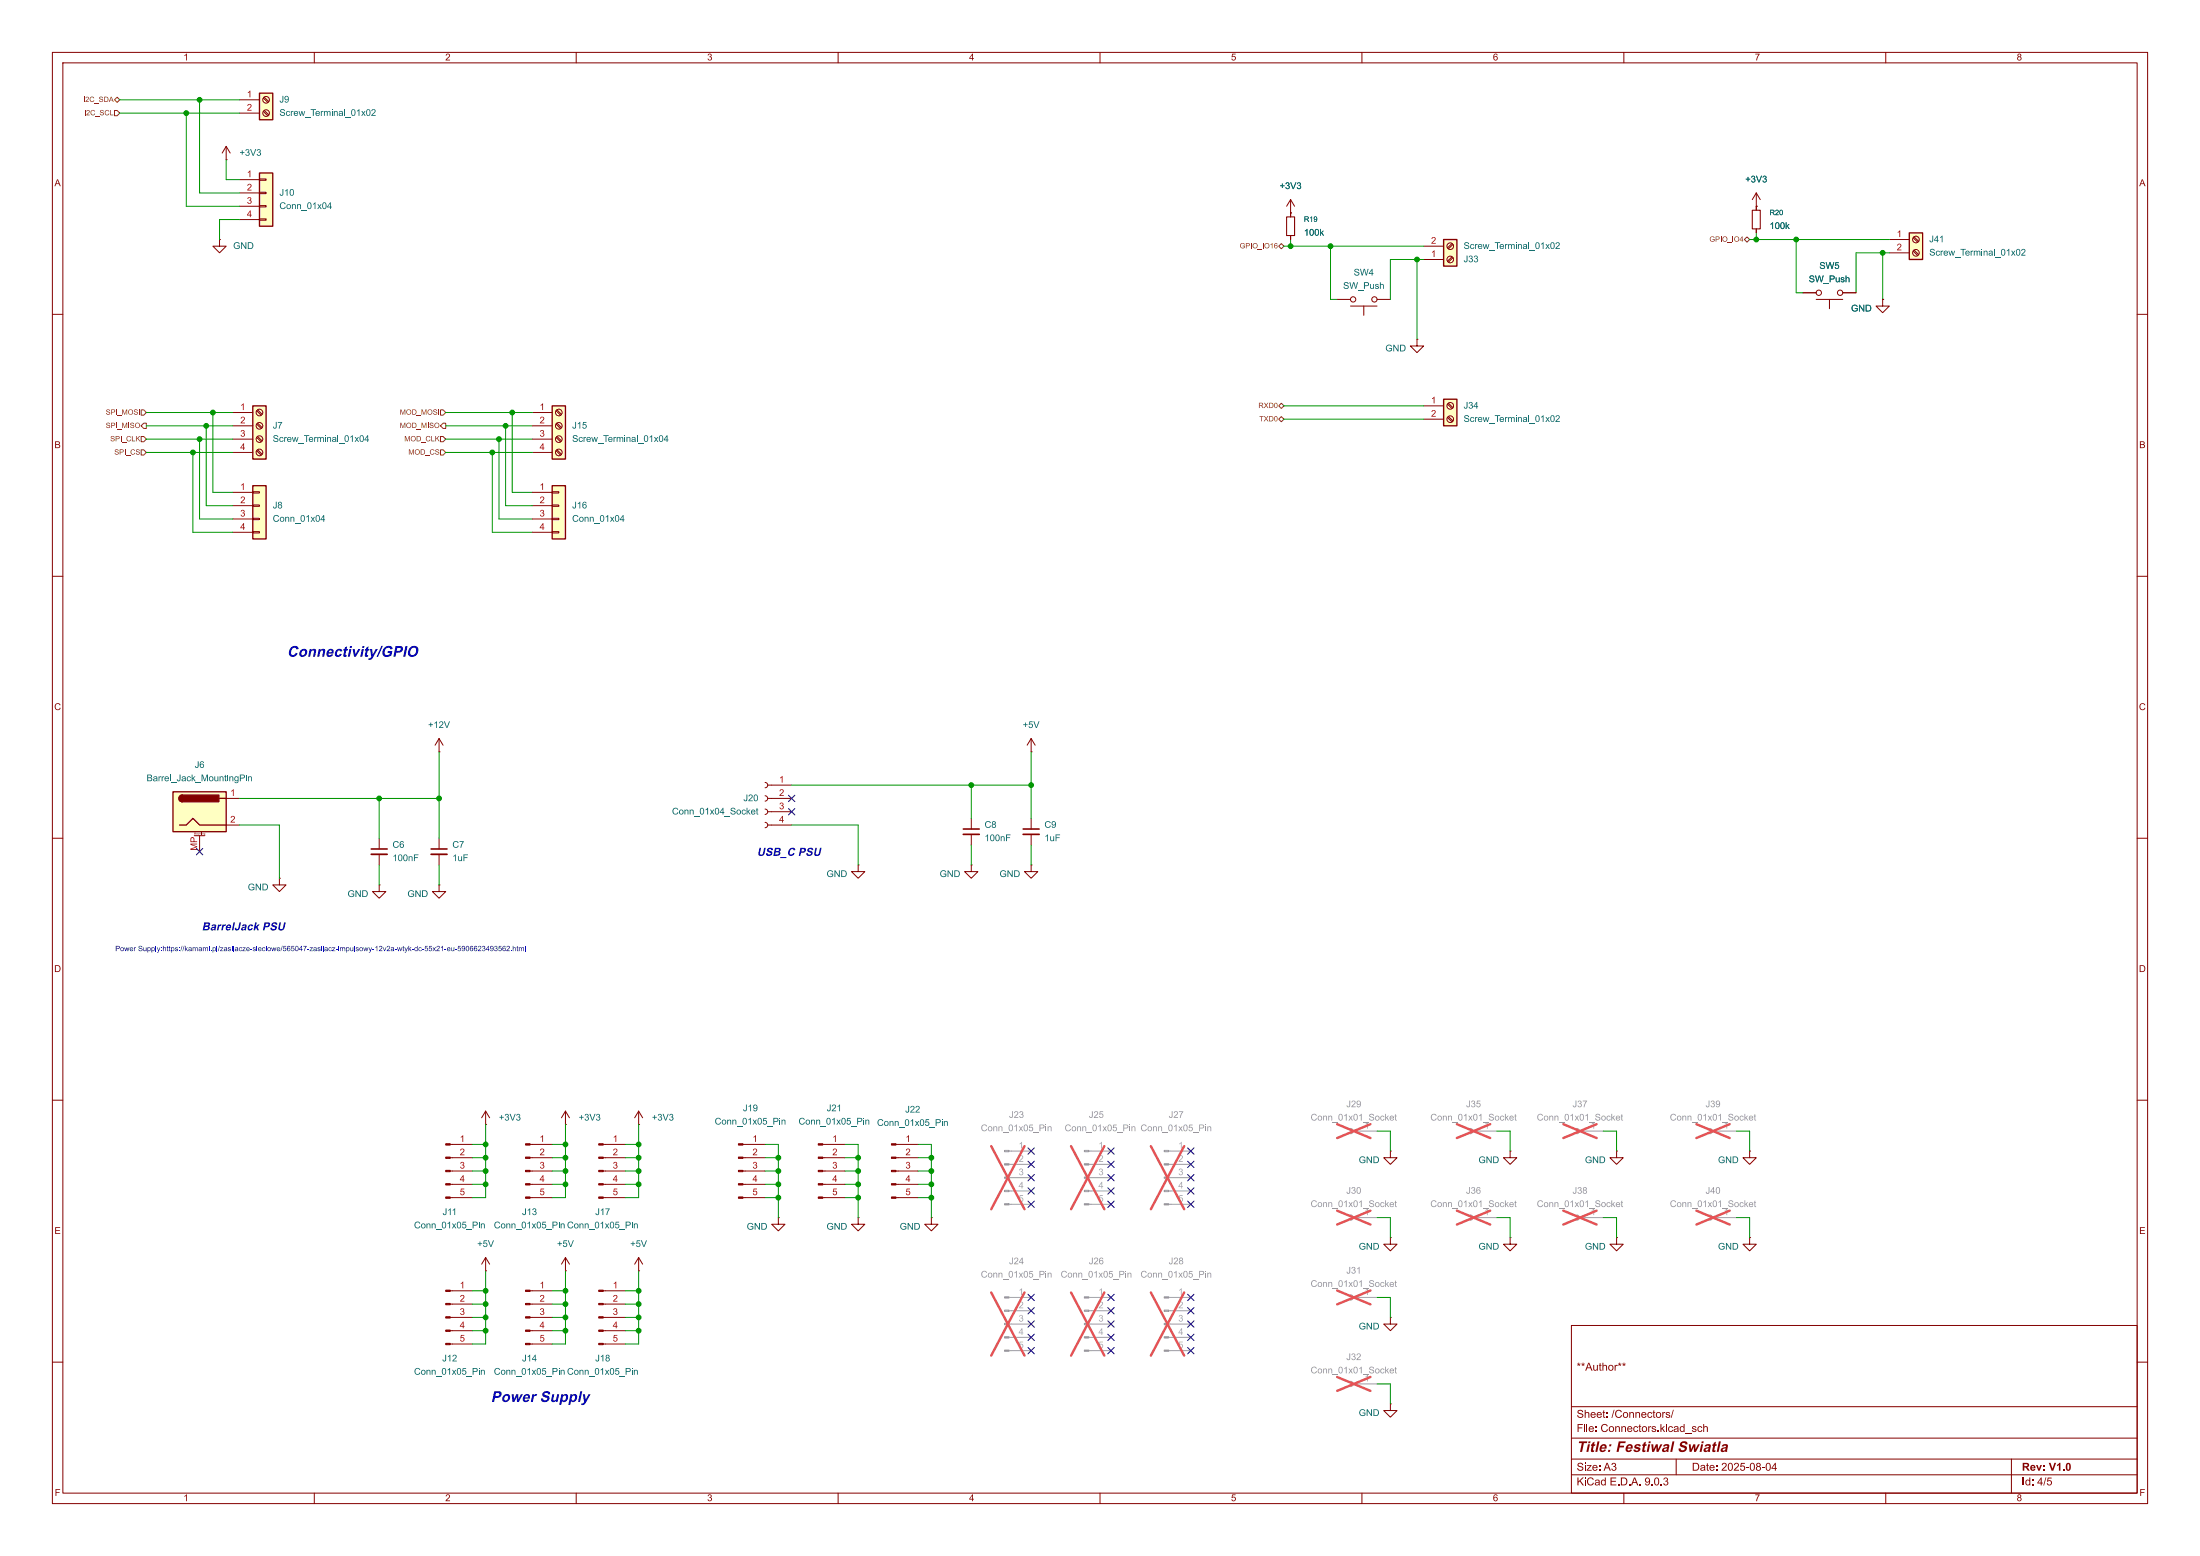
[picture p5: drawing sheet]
<svg xmlns="http://www.w3.org/2000/svg" width="420mm" height="297mm" viewBox="0 0 420 297" stroke-linecap="round" stroke-linejoin="round" font-family="sans-serif">
<g fill="none" stroke="#840000" stroke-width=".19">
<path d="M10 10h400v277h-400zM12 12h396v273h-396zM60 10v2M110 10v2M160 10v2M210 10v2M260 10v2M310 10v2M360 10v2M335.3 39.4v.7M335.3 43.7v.8M10 60h2"/>
<path d="M408 60h2M10 110h2M408 110h2M10 160h2M146 149.4l.4 .1 .2 .4-.2 .3-.4 .2M146 151.9l.4 .1 .2 .4-.2 .4-.4 .1M146 154.4l.4 .2 .2 .3-.2 .4-.4 .1M146 157l.4 .1 .2 .4-.2 .3-.4 .2M146.6 149.9h4.5M146.6 152.4h4.5M146.6 154.9h4.5M146.6 157.5h4.5"/>
<path d="M408 160h2M10 210h2M171 218.4h4.3M408 210h2M171 221h4.3M171 223.5h4.3M171 226.1h4.3M171 228.6h4.3M300 253h108v32h-108zM10 260h2M300 278.5h108M300 274.5h108"/>
<path d="M300 268.5h108M320 278.5v3M384 278.5v6.5M408 260h2M60 285v2M110 285v2M160 285v2M210 285v2M260 285v2M300 281.5h108M310 285v2M360 285v2"/>
</g>
<path d="M334.5 40.1h1.5v3.6h-1.5z" fill="none" stroke="#840000" stroke-width=".2"/>
<g fill="#840000" stroke="#840000" stroke-width=".19">
<path d="M170.2 218.3h.8v.3h-.8z"/>
<path d="M170.2 220.9h.8v.2h-.8z"/>
<path d="M170.2 223.4h.8v.2h-.8z"/>
<path d="M170.2 225.9h.8v.3h-.8z"/>
<path d="M170.2 228.5h.8v.2h-.8z"/>
</g>
<path d="M364.5 44.5h2.5v5h-2.5z" fill="#ffffc2"/>
<path d="M364.5 44.5h2.5v5h-2.5z" fill="none" stroke="#840000" stroke-width=".25"/>
<g fill="none" stroke="#840000" stroke-width=".19">
<path d="M344.2 55.9h2.5M346.7 57.2h5.1M349.2 57.2v1.7M351.8 55.9h2.5M359.4 57.2v1.2h1.3l-1.3 1.3-1.3-1.3h1.3M359.4 57.2h.1M360.7 45.7h3.8M360.7 48.3h3.8M365.2 45.4l.9 .8M365.2 47.9l.9 .9M365.4 45.2l.9 .9M365.4 47.8l.9 .8"/>
<path d="M185.4 156.2v2M185.4 159.3v2M163.8 165.1v1.3h1.3l-1.3 1.2-1.2-1.2h1.2M163.8 165.1h.1M185.4 165.1v1.3h1.3l-1.3 1.2-1.3-1.2h1.3M185.4 165.1h.1M86 218.4h4.2M101.2 218.4h4.2M115.2 218.4h4.2M265.4 219.7v1.3h1.3l-1.3 1.2-1.2-1.2h1.2M265.4 219.7h.1M308.6 219.7v1.3h1.3l-1.3 1.2-1.3-1.2h1.3"/>
<path d="M308.6 219.7h.1M86 221h4.2M86 223.5h4.2M86 226.1h4.2M86 228.6h4.2M101.2 221h4.2M101.2 223.5h4.2M101.2 226.1h4.2M101.2 228.6h4.2M115.2 221h4.2M115.2 223.5h4.2M115.2 226.1h4.2"/>
<path d="M115.2 228.6h4.2M265.4 236.2v1.3h1.3l-1.3 1.3-1.2-1.3h1.2M265.4 236.2h.1M86 246.4h4.2M86 248.9h4.2M86 251.5h4.2M86 254h4.2M86 256.5h4.2M92.7 242.6h.1M92.7 240l-.8 1.3M92.7 240l.8 1.3M92.7 240v2.6"/>
<path d="M101.2 246.4h4.2M101.2 248.9h4.2M101.2 251.5h4.2M101.2 254h4.2M101.2 256.5h4.2M107.9 242.6h.1M107.9 240l-.7 1.3M107.9 240l.8 1.3M107.9 240v2.6M115.2 246.4h4.2M115.2 248.9h4.2M115.2 251.5h4.2"/>
<path d="M115.2 254h4.2M115.2 256.5h4.2"/>
<circle cx="347.2" cy="55.9" r=".51"/>
<circle cx="351.3" cy="55.9" r=".51"/>
<circle cx="365.8" cy="48.3" r=".63"/>
<circle cx="365.8" cy="45.7" r=".63"/>
</g>
<path d="M183.9 158.2h3" fill="none" stroke="#840000" stroke-width=".3"/>
<path d="M183.9 159.3h3" fill="none" stroke="#840000" stroke-width=".33"/>
<path d="M257.8 215.4l.4 .1 .1 .4-.1 .4-.4 .1M258.3 215.9h4.6M301 215.4l.3 .1 .2 .4-.2 .4-.3 .1M301.5 215.9h4.6M257.8 231.9l.4 .2 .1 .3-.1 .4-.4 .1M258.3 232.4h4.6" fill="none" stroke="#a1a1a1" stroke-width=".19"/>
<path d="M255.3 214.6l6.3 2.6M261.6 214.6l-6.3 2.6M298.4 214.6l6.4 2.6M304.8 214.6l-6.4 2.6M255.3 231.1l6.3 2.6M261.6 231.1l-6.3 2.6" fill="none" stroke="#e65255" stroke-width=".46"/>
<g fill="#840000" stroke="#840000" stroke-width=".19">
<path d="M85.1 218.3h.9v.3h-.9z"/>
<path d="M85.1 220.9h.9v.2h-.9z"/>
<path d="M85.1 223.4h.9v.2h-.9z"/>
<path d="M85.1 225.9h.9v.3h-.9z"/>
<path d="M85.1 228.5h.9v.2h-.9z"/>
<path d="M85.1 246.3h.9v.2h-.9z"/>
<path d="M85.1 248.8h.9v.2h-.9z"/>
<path d="M85.1 251.3h.9v.3h-.9z"/>
<path d="M85.1 253.9h.9v.2h-.9z"/>
<path d="M85.1 256.4h.9v.3h-.9z"/>
<path d="M114.3 246.3h.9v.2h-.9z"/>
<path d="M114.3 248.8h.9v.2h-.9z"/>
<path d="M114.3 251.3h.9v.3h-.9z"/>
<path d="M114.3 253.9h.9v.2h-.9z"/>
<path d="M114.3 256.4h.9v.3h-.9z"/>
<path d="M100.3 218.3h.9v.3h-.9z"/>
<path d="M100.3 220.9h.9v.2h-.9z"/>
<path d="M100.3 223.4h.9v.2h-.9z"/>
<path d="M100.3 225.9h.9v.3h-.9z"/>
<path d="M100.3 228.5h.9v.2h-.9z"/>
<path d="M100.3 246.3h.9v.2h-.9z"/>
<path d="M100.3 248.8h.9v.2h-.9z"/>
<path d="M100.3 251.3h.9v.3h-.9z"/>
<path d="M100.3 253.9h.9v.2h-.9z"/>
<path d="M100.3 256.4h.9v.3h-.9z"/>
<path d="M114.3 218.3h.9v.3h-.9z"/>
<path d="M114.3 220.9h.9v.2h-.9z"/>
<path d="M114.3 223.4h.9v.2h-.9z"/>
<path d="M114.3 225.9h.9v.3h-.9z"/>
<path d="M114.3 228.5h.9v.2h-.9z"/>
</g>
<path d="M49.5 33h2.6v10.2h-2.6z" fill="#ffffc2"/>
<path d="M49.5 33h2.6v10.2h-2.6z" fill="none" stroke="#840000" stroke-width=".25"/>
<path d="M45.7 34.3h3.8M45.7 36.8h3.8M45.7 39.4h3.8M49.5 34.2h1.3v.2h-1.3zM49.5 36.7h1.3v.3h-1.3zM49.5 39.2h1.3v.3h-1.3zM45.7 41.9h3.8M49.5 41.8h1.3v.2h-1.3z" fill="none" stroke="#840000" stroke-width=".19"/>
<path d="M49.5 17.8h2.6v5.1h-2.6z" fill="#ffffc2"/>
<path d="M49.5 17.8h2.6v5.1h-2.6z" fill="none" stroke="#840000" stroke-width=".25"/>
<g fill="none" stroke="#840000" stroke-width=".19">
<path d="M45.7 19.1h3.8M50.3 18.7l.8 .9M50.4 18.5l.9 .9M43.2 30.5h.1M43.2 27.9l-.8 1.3M43.2 27.9l.7 1.3M43.2 27.9v2.6M45.7 21.6h3.8M50.3 21.3l.8 .8M50.4 21.1l.9 .8"/>
<circle cx="50.8" cy="19" r=".63"/>
<circle cx="50.8" cy="21.6" r=".63"/>
</g>
<g fill="#a1a1a1" stroke="#a1a1a1" stroke-width=".19">
<path d="M207 219.6h.9v.2h-.9z"/>
<path d="M207 222.1h.9v.3h-.9z"/>
<path d="M207 224.7h.9v.2h-.9z"/>
<path d="M207 227.2h.9v.3h-.9z"/>
<path d="M207 229.7h.9v.3h-.9z"/>
<path d="M222.2 219.6h.9v.2h-.9z"/>
<path d="M222.2 222.1h.9v.3h-.9z"/>
<path d="M222.2 224.7h.9v.2h-.9z"/>
<path d="M222.2 227.2h.9v.3h-.9z"/>
<path d="M222.2 229.7h.9v.3h-.9z"/>
</g>
<path d="M207.9 219.7h4.2M223.1 219.7h4.2M207.9 222.2h4.2M207.9 224.8h4.2M207.9 227.3h4.2M207.9 229.9h4.2M223.1 222.2h4.2M223.1 224.8h4.2M223.1 227.3h4.2M223.1 229.9h4.2" fill="none" stroke="#a1a1a1" stroke-width=".19"/>
<path d="M204.5 218.8l6.3 12M210.8 218.8l-6.3 12M219.7 218.8l6.4 12M226.1 218.8l-6.4 12" fill="none" stroke="#e65255" stroke-width=".46"/>
<path d="M48.3 92.7h2.5v10.2h-2.5z" fill="#ffffc2"/>
<path d="M48.3 92.7h2.5v10.2h-2.5z" fill="none" stroke="#840000" stroke-width=".25"/>
<g fill="none" stroke="#840000" stroke-width=".19">
<path d="M41.9 45.7v1.3h1.3l-1.3 1.3-1.3-1.3h1.3M41.9 45.7h.1M44.4 94h3.9M44.4 96.5h3.9M44.4 99.1h3.9M48.3 93.9h1.2v.2h-1.2zM48.3 96.4h1.2v.2h-1.2zM48.3 98.9h1.2v.3h-1.2zM44.4 101.6h3.9M48.3 101.5h1.2v.2h-1.2zM83.8 143.5h.1M83.8 141l-.7 1.2"/>
<path d="M83.8 141l.8 1.2M83.8 141v2.5M72.4 168.9v1.3h1.3l-1.3 1.3-1.3-1.3h1.3M72.4 168.9h.1M72.4 160v2.1M72.4 163.1v2M83.8 168.9v1.3h1.3l-1.3 1.3-1.3-1.3h1.3M83.8 168.9h.1M83.8 160v2.1M83.8 163.1v2"/>
</g>
<path d="M70.9 162.1h3M82.3 162.1h3" fill="none" stroke="#840000" stroke-width=".3"/>
<path d="M70.9 163.1h3M82.3 163.1h3" fill="none" stroke="#840000" stroke-width=".33"/>
<g fill="#a1a1a1" stroke="#a1a1a1" stroke-width=".19">
<path d="M191.8 247.5h.8v.3h-.8z"/>
<path d="M191.8 250.1h.8v.2h-.8z"/>
<path d="M191.8 252.6h.8v.3h-.8z"/>
<path d="M191.8 255.1h.8v.3h-.8z"/>
<path d="M191.8 257.7h.8v.2h-.8z"/>
<path d="M207 247.5h.9v.3h-.9z"/>
<path d="M207 250.1h.9v.2h-.9z"/>
<path d="M207 252.6h.9v.3h-.9z"/>
<path d="M207 255.1h.9v.3h-.9z"/>
<path d="M207 257.7h.9v.2h-.9z"/>
</g>
<path d="M192.6 247.6h4.2M192.6 250.2h4.2M192.6 252.7h4.2M192.6 255.3h4.2M192.6 257.8h4.2M207.9 247.6h4.2M207.9 250.2h4.2M207.9 252.7h4.2M207.9 255.3h4.2M207.9 257.8h4.2" fill="none" stroke="#a1a1a1" stroke-width=".19"/>
<path d="M189.2 246.7l6.4 12.1M195.6 246.7l-6.4 12.1M204.5 246.7l6.3 12.1M210.8 246.7l-6.3 12.1" fill="none" stroke="#e65255" stroke-width=".46"/>
<path d="M48.3 77.5h2.5v10.1h-2.5z" fill="#ffffc2"/>
<path d="M48.3 77.5h2.5v10.1h-2.5z" fill="none" stroke="#840000" stroke-width=".25"/>
<g fill="none" stroke="#840000" stroke-width=".19">
<path d="M44.4 78.7h3.9M49 78.4l.9 .8M49.2 78.2l.8 .9M44.4 81.3h3.9M44.4 83.8h3.9M44.4 86.4h3.9M49 80.9l.9 .9M49 83.5l.9 .8M49 86l.9 .9M49.2 80.8l.8 .8M49.2 83.3l.8 .9M49.2 85.9l.8 .8"/>
<path d="M196.8 143.5h.1M196.8 141v2.5M196.8 156.2v2M196.8 159.3v2M196.8 141l-.7 1.2M196.8 141l.8 1.2M196.8 165.1v1.3h1.3l-1.3 1.2-1.2-1.2h1.2M196.8 165.1h.1M121.9 214.6h.1M121.9 212.1v2.5M121.9 212.1l-.7 1.3M121.9 212.1l.8 1.3"/>
<path d="M334 219.7v1.3h1.3l-1.3 1.2-1.3-1.2h1.3M334 219.7h.1M148.6 232.4v1.3h1.3l-1.3 1.2-1.3-1.2h1.3M148.6 232.4h.1M163.8 232.4v1.3h1.3l-1.3 1.2-1.2-1.2h1.2M163.8 232.4h.1M177.8 232.4v1.3h1.3l-1.3 1.2-1.3-1.2h1.3M177.8 232.4h.1M308.6 236.2v1.3h1.3l-1.3 1.3-1.3-1.3h1.3M308.6 236.2h.1M334 236.2v1.3h1.3l-1.3 1.3-1.3-1.3h1.3M334 236.2h.1"/>
<path d="M121.9 242.6h.1M121.9 240l-.7 1.3M121.9 240l.8 1.3M121.9 240v2.6M265.4 251.5v1.2h1.3l-1.3 1.3-1.2-1.3h1.2M265.4 251.5h.1M265.4 268v1.2h1.3l-1.3 1.3-1.2-1.3h1.2M265.4 268h.1"/>
<circle cx="49.5" cy="78.7" r=".63"/>
<circle cx="49.5" cy="86.4" r=".63"/>
<circle cx="49.5" cy="81.3" r=".63"/>
<circle cx="49.5" cy="83.8" r=".63"/>
</g>
<g fill="#a1a1a1" stroke="#a1a1a1" stroke-width=".19">
<path d="M222.2 247.5h.9v.3h-.9z"/>
<path d="M222.2 250.1h.9v.2h-.9z"/>
<path d="M222.2 252.6h.9v.3h-.9z"/>
<path d="M222.2 255.1h.9v.3h-.9z"/>
<path d="M222.2 257.7h.9v.2h-.9z"/>
<path d="M191.8 219.6h.8v.2h-.8z"/>
<path d="M191.8 222.1h.8v.3h-.8z"/>
<path d="M191.8 224.7h.8v.2h-.8z"/>
<path d="M191.8 227.2h.8v.3h-.8z"/>
<path d="M191.8 229.7h.8v.3h-.8z"/>
</g>
<g fill="none" stroke="#a1a1a1" stroke-width=".19">
<path d="M192.6 219.7h4.2M192.6 222.2h4.2M192.6 224.8h4.2M192.6 227.3h4.2M192.6 229.9h4.2M301 231.9l.3 .2 .2 .3-.2 .4-.3 .1M301.5 232.4h4.6M326.4 231.9l.3 .2 .2 .3-.2 .4-.3 .1M326.9 232.4h4.6M223.1 247.6h4.2M223.1 250.2h4.2M223.1 252.7h4.2"/>
<path d="M223.1 255.3h4.2M223.1 257.8h4.2M257.8 247.1l.4 .2 .1 .3-.1 .4-.4 .2M258.3 247.6h4.6M257.8 263.7l.4 .1 .1 .4-.1 .3-.4 .2M258.3 264.2h4.6"/>
</g>
<path d="M189.2 218.8l6.4 12M195.6 218.8l-6.4 12M298.4 231.1l6.4 2.6M304.8 231.1l-6.4 2.6M323.8 231.1l6.4 2.6M330.2 231.1l-6.4 2.6M219.7 246.7l6.4 12.1M226.1 246.7l-6.4 12.1M255.3 246.3l6.3 2.7M261.6 246.3l-6.3 2.7M255.3 262.8l6.3 2.7M261.6 262.8l-6.3 2.7" fill="none" stroke="#e65255" stroke-width=".46"/>
<path d="M195.3 158.2h3.1" fill="none" stroke="#840000" stroke-width=".3"/>
<path d="M195.3 159.3h3.1" fill="none" stroke="#840000" stroke-width=".33"/>
<path d="M105.4 92.7h2.5v10.2h-2.5z" fill="#ffffc2"/>
<path d="M105.4 92.7h2.5v10.2h-2.5z" fill="none" stroke="#840000" stroke-width=".25"/>
<g fill="none" stroke="#840000" stroke-width=".19">
<path d="M246.4 38.1l-.8 1.3M246.4 38.1l.7 1.3M246.4 38.1v3.3M246.4 40.6h.1M246.4 45v.7M255.3 57.2h2.5M257.8 58.4h5.1M260.3 58.4v1.8M262.9 57.2h2.5M270.5 64.8v1.2h1.3l-1.3 1.3-1.3-1.3h1.3M270.5 64.8h.1M101.6 94h3.8"/>
<path d="M101.6 96.5h3.8M101.6 99.1h3.8M105.4 93.9h1.3v.2h-1.3zM105.4 96.4h1.3v.2h-1.3zM105.4 98.9h1.3v.3h-1.3zM101.6 101.6h3.8M105.4 101.5h1.3v.2h-1.3zM92.7 214.6h.1M92.7 212.1l-.8 1.3M92.7 212.1l.8 1.3M92.7 212.1v2.5M107.9 214.6h.1"/>
<path d="M107.9 212.1l-.7 1.3M107.9 212.1l.8 1.3M107.9 212.1v2.5M141.8 218.4h4.2M157.1 218.4h4.2M141.8 221h4.2M141.8 223.5h4.2M141.8 226.1h4.2M141.8 228.6h4.2M157.1 221h4.2M157.1 223.5h4.2M157.1 226.1h4.2"/>
<path d="M157.1 228.6h4.2"/>
<circle cx="258.3" cy="57.2" r=".51"/>
<circle cx="262.4" cy="57.2" r=".51"/>
</g>
<path d="M245.6 41.4h1.5v3.6h-1.5z" fill="none" stroke="#840000" stroke-width=".2"/>
<g fill="#840000" stroke="#840000" stroke-width=".19">
<path d="M141 218.3h.8v.3h-.8z"/>
<path d="M141 220.9h.8v.2h-.8z"/>
<path d="M141 223.4h.8v.2h-.8z"/>
<path d="M141 225.9h.8v.3h-.8z"/>
<path d="M141 228.5h.8v.2h-.8z"/>
<path d="M156.2 218.3h.9v.3h-.9z"/>
<path d="M156.2 220.9h.9v.2h-.9z"/>
<path d="M156.2 223.4h.9v.2h-.9z"/>
<path d="M156.2 225.9h.9v.3h-.9z"/>
<path d="M156.2 228.5h.9v.2h-.9z"/>
</g>
<path d="M326.4 215.4l.3 .1 .2 .4-.2 .4-.3 .1M326.9 215.9h4.6" fill="none" stroke="#a1a1a1" stroke-width=".19"/>
<path d="M323.8 214.6l6.4 2.6M330.2 214.6l-6.4 2.6" fill="none" stroke="#e65255" stroke-width=".46"/>
<path d="M105.4 77.5h2.5v10.1h-2.5z" fill="#ffffc2"/>
<path d="M105.4 77.5h2.5v10.1h-2.5z" fill="none" stroke="#840000" stroke-width=".25"/>
<g fill="none" stroke="#840000" stroke-width=".19">
<path d="M101.6 78.7h3.8M106.1 78.4l.9 .8M106.3 78.2l.9 .9M101.6 81.3h3.8M101.6 83.8h3.8M101.6 86.4h3.8M106.1 80.9l.9 .9M106.1 83.5l.9 .8M106.1 86l.9 .9M106.3 80.8l.9 .8M106.3 83.3l.9 .9M106.3 85.9l.9 .8"/>
<circle cx="106.7" cy="78.7" r=".63"/>
<circle cx="106.7" cy="81.3" r=".63"/>
<circle cx="106.7" cy="86.4" r=".63"/>
<circle cx="106.7" cy="83.8" r=".63"/>
</g>
<path d="M275.6 76.2h2.5v5.1h-2.5z" fill="#ffffc2"/>
<path d="M275.6 76.2h2.5v5.1h-2.5z" fill="none" stroke="#840000" stroke-width=".25"/>
<g fill="none" stroke="#840000" stroke-width=".19">
<path d="M271.8 77.5h3.8M276.3 77.1l.9 .9M276.3 79.7l.9 .8M276.5 77l.9 .8M276.5 79.5l.9 .8M271.8 80h3.8"/>
<circle cx="276.9" cy="77.5" r=".63"/>
<circle cx="276.9" cy="80" r=".63"/>
</g>
<path d="M275.6 45.7h2.5v5.1h-2.5z" fill="#ffffc2"/>
<path d="M275.6 45.7h2.5v5.1h-2.5z" fill="none" stroke="#840000" stroke-width=".25"/>
<g fill="none" stroke="#840000" stroke-width=".19">
<path d="M335.3 39.4h.1M335.3 36.8l-.8 1.3M335.3 36.8l.7 1.3M335.3 36.8v2.6M271.8 49.5h3.8M271.8 47h3.8M277.2 49l-.9 .9M277.2 46.5l-.9 .8M277.4 49.2l-.9 .8M277.4 46.7l-.9 .8M288.3 219.7v1.3h1.3l-1.3 1.2-1.3-1.2h1.3M288.3 219.7h.1"/>
<path d="M288.3 236.2v1.3h1.3l-1.3 1.3-1.3-1.3h1.3M288.3 236.2h.1"/>
<circle cx="276.9" cy="47" r=".63"/>
<circle cx="276.9" cy="49.5" r=".63"/>
</g>
<path d="M280.7 215.4l.3 .1 .2 .4-.2 .4-.3 .1M281.2 215.9h4.5M280.7 231.9l.3 .2 .2 .3-.2 .4-.3 .1M281.2 232.4h4.5" fill="none" stroke="#a1a1a1" stroke-width=".19"/>
<path d="M278.1 214.6l6.4 2.6M284.5 214.6l-6.4 2.6M278.1 231.1l6.4 2.6M284.5 231.1l-6.4 2.6" fill="none" stroke="#e65255" stroke-width=".46"/>
<path d="M33 151.1h10.2v7.7h-10.2z" fill="#ffffc2"/>
<path d="M33 151.1h10.2v7.7h-10.2zM34.3 157.5h1.3l1.2-1.3 1.3 1.3h5.1M34.8 151.8a.64 .64 0 0 0-.6 .6 .64 .64 0 0 0 .6 .6M41.9 152.4h1.3" fill="none" stroke="#840000" stroke-width=".25"/>
<g fill="#840000" stroke="#840000" stroke-width=".25">
<path d="M34.3 152l.5-.2v1.2a.63 .63 0 0 1-.6-.4 .63 .63 0 0 1 .1-.6z"/>
<path d="M34.8 151.8h7v1.2h-7z"/>
</g>
<g fill="none" stroke="#840000" stroke-width=".19">
<path d="M335.3 39.4h.1M335.3 39.4v.7M246.4 40.6h.1M246.4 40.6v.8M246.4 45v.7M335.3 43.7v.8M344.2 55.9h2.5M351.8 55.9h2.5M359.4 57.2h.1M37.1 159.5h2M38.1 159.5v3.1M43.2 152.4h2.5"/>
<path d="M43.2 157.5h2.5M53.3 167.6v1.3h1.3l-1.3 1.3-1.2-1.3h1.2M53.3 167.6h.1"/>
</g>
<g fill="none" stroke="#725600" stroke-width=".19">
<path d="M22.4 18.6l.5 .5-.5 .5-.5-.5zM21.9 21.1h.5l.5 .5-.5 .5h-.5zM244.1 47l.5-.5 .5 .5-.5 .5zM333 45.7l.5-.5 .5 .5-.5 .5zM26.9 78.2h.5l.5 .5-.5 .5h-.5zM84.1 78.2h.5l.5 .5-.5 .5h-.5zM244.1 77.5l.5-.5 .5 .5-.5 .5zM26.9 85.9h.5l.5 .5-.5 .5h-.5zM26.9 83.3h.5l.5 .5-.5 .5h-.5zM27.4 80.8h.5v1h-.5l-.5-.5zM84.1 83.3h.5l.5 .5-.5 .5h-.5zM84.1 85.9h.5l.5 .5-.5 .5h-.5z"/>
<path d="M84.6 80.8h.5v1h-.5l-.5-.5zM244.1 80l.5-.5 .5 .5-.5 .5z"/>
</g>
<g fill="none" stroke="#009600" stroke-width=".19">
<path d="M22.9 19.1h22.8M38.1 19.1v17.7h7.6M22.9 21.6h22.8M35.6 21.6v17.8h10.1M43.2 30.5v3.8h2.5M45.7 41.9h-3.8v3.8M245.1 47h26.7M246.4 45.7v1.3M254 47v10.2h1.3M270.5 49.5v15.3M271.8 49.5h-6.4v7.7M334 45.7h26.7"/>
<path d="M335.3 44.5v1.2M342.9 45.7v10.2h1.3M359.4 48.3v8.9M360.7 48.3h-6.4v7.6M27.9 78.7h16.5M40.6 78.7v15.3h3.8M85.1 78.7h16.5M97.8 78.7v15.3h3.8M245.1 77.5h26.7M27.9 83.8h16.5M27.9 81.3h16.5M27.9 86.4h16.5"/>
<path d="M36.8 86.4v15.2h7.6M38.1 83.8v15.3h6.3M39.4 81.3v15.2h5M85.1 83.8h16.5M85.1 81.3h16.5M85.1 86.4h16.5M94 86.4v15.2h7.6M95.2 83.8v15.3h6.4M96.5 81.3v15.2h5.1M245.1 80h26.7M45.7 157.5h7.6v10.1M45.7 152.4h38.1"/>
<path d="M72.4 152.4v7.6M83.8 143.5v16.5M151.1 157.5h12.7v7.6M151.1 149.9h45.7M185.4 149.9v6.3M196.8 143.5v12.7M72.4 165.1v3.8M83.8 165.1v3.8M185.4 161.3v3.8M196.8 161.3v3.8M90.2 218.4h2.5M92.7 214.6v14h-2.5"/>
<path d="M105.4 218.4h2.5M107.9 214.6v14h-2.5M119.4 218.4h2.5M121.9 214.6v14h-2.5M146 218.4h2.6v14M161.3 218.4h2.5v14M175.3 218.4h2.5v14M262.9 215.9h2.5v3.8M285.7 215.9h2.6v3.8M306.1 215.9h2.5v3.8M331.5 215.9h2.5v3.8M90.2 221h2.5"/>
<path d="M90.2 223.5h2.5M90.2 226.1h2.5M105.4 221h2.5M105.4 223.5h2.5M105.4 226.1h2.5M119.4 221h2.5M119.4 223.5h2.5M119.4 226.1h2.5M146 221h2.6M146 223.5h2.6M146 226.1h2.6M146 228.6h2.6"/>
<path d="M161.3 221h2.5M161.3 223.5h2.5M161.3 226.1h2.5M161.3 228.6h2.5M175.3 221h2.5M175.3 223.5h2.5M175.3 226.1h2.5M175.3 228.6h2.5M262.9 232.4h2.5v3.8M285.7 232.4h2.6v3.8M306.1 232.4h2.5v3.8M331.5 232.4h2.5v3.8"/>
<path d="M90.2 254h2.5M90.2 248.9h2.5M90.2 246.4h2.5M90.2 251.5h2.5M92.7 242.6v13.9h-2.5M105.4 254h2.5M105.4 248.9h2.5M105.4 246.4h2.5M105.4 251.5h2.5M107.9 242.6v13.9h-2.5M119.4 254h2.5M119.4 248.9h2.5"/>
<path d="M119.4 246.4h2.5M119.4 251.5h2.5M121.9 242.6v13.9h-2.5M262.9 247.6h2.5v3.9M262.9 264.2h2.5v3.8"/>
</g>
<g fill="none" stroke="#000084" stroke-width=".19">
<path d="M150.5 154.3l1.2 1.2M150.5 151.8l1.2 1.2M151.7 154.3l-1.2 1.2M151.7 151.8l-1.2 1.2M37.5 162l1.2 1.2M38.7 162l-1.2 1.2M196.2 219.1l1.3 1.2M197.5 219.1l-1.3 1.2M211.5 219.1l1.2 1.2M212.7 219.1l-1.2 1.2M226.7 219.1l1.2 1.2M227.9 219.1l-1.2 1.2"/>
<path d="M196.2 226.7l1.3 1.2M196.2 221.6l1.3 1.3M196.2 224.2l1.3 1.2M196.2 229.3l1.3 1.2M197.5 226.7l-1.3 1.2M197.5 221.6l-1.3 1.3M197.5 224.2l-1.3 1.2M197.5 229.3l-1.3 1.2M211.5 221.6l1.2 1.3M211.5 224.2l1.2 1.2M211.5 229.3l1.2 1.2M211.5 226.7l1.2 1.2"/>
<path d="M212.7 221.6l-1.2 1.3M212.7 224.2l-1.2 1.2M212.7 229.3l-1.2 1.2M212.7 226.7l-1.2 1.2M226.7 229.3l1.2 1.2M226.7 224.2l1.2 1.2M226.7 221.6l1.2 1.3M226.7 226.7l1.2 1.2M227.9 226.7l-1.2 1.2M227.9 229.3l-1.2 1.2M227.9 221.6l-1.2 1.3M227.9 224.2l-1.2 1.2"/>
<path d="M196.2 257.2l1.3 1.2M196.2 249.6l1.3 1.2M196.2 247l1.3 1.3M196.2 252.1l1.3 1.2M196.2 254.7l1.3 1.2M197.5 257.2l-1.3 1.2M197.5 249.6l-1.3 1.2M197.5 247l-1.3 1.3M197.5 252.1l-1.3 1.2M197.5 254.7l-1.3 1.2M211.5 252.1l1.2 1.2M211.5 257.2l1.2 1.2"/>
<path d="M211.5 249.6l1.2 1.2M211.5 247l1.2 1.3M211.5 254.7l1.2 1.2M212.7 252.1l-1.2 1.2M212.7 257.2l-1.2 1.2M212.7 249.6l-1.2 1.2M212.7 247l-1.2 1.3M212.7 254.7l-1.2 1.2M226.7 257.2l1.2 1.2M226.7 254.7l1.2 1.2M226.7 249.6l1.2 1.2M226.7 252.1l1.2 1.2"/>
<path d="M226.7 247l1.2 1.3M227.9 257.2l-1.2 1.2M227.9 254.7l-1.2 1.2M227.9 249.6l-1.2 1.2M227.9 252.1l-1.2 1.2M227.9 247l-1.2 1.3"/>
</g>
<g fill="#009600" stroke="#009600" stroke-width=".19">
<circle cx="163.8" cy="223.5" r=".46"/>
<circle cx="163.8" cy="221" r=".46"/>
<circle cx="148.6" cy="221" r=".46"/>
<circle cx="163.8" cy="228.6" r=".46"/>
<circle cx="163.8" cy="226.1" r=".46"/>
<circle cx="177.8" cy="223.5" r=".46"/>
<circle cx="177.8" cy="221" r=".46"/>
<circle cx="196.8" cy="149.9" r=".46"/>
<circle cx="342.9" cy="45.7" r=".46"/>
<circle cx="335.3" cy="45.7" r=".46"/>
<circle cx="246.4" cy="47" r=".46"/>
<circle cx="254" cy="47" r=".46"/>
<circle cx="270.5" cy="49.5" r=".46"/>
<circle cx="359.4" cy="48.3" r=".46"/>
<circle cx="107.9" cy="226.1" r=".46"/>
<circle cx="107.9" cy="223.5" r=".46"/>
<circle cx="107.9" cy="221" r=".46"/>
<circle cx="185.4" cy="149.9" r=".46"/>
<circle cx="92.7" cy="218.4" r=".46"/>
<circle cx="92.7" cy="221" r=".46"/>
<circle cx="92.7" cy="223.5" r=".46"/>
<circle cx="177.8" cy="228.6" r=".46"/>
<circle cx="148.6" cy="228.6" r=".46"/>
<circle cx="148.6" cy="223.5" r=".46"/>
<circle cx="95.2" cy="83.8" r=".46"/>
<circle cx="96.5" cy="81.3" r=".46"/>
<circle cx="97.8" cy="78.7" r=".46"/>
<circle cx="94" cy="86.4" r=".46"/>
<circle cx="148.6" cy="226.1" r=".46"/>
<circle cx="177.8" cy="226.1" r=".46"/>
<circle cx="39.4" cy="81.3" r=".46"/>
<circle cx="38.1" cy="83.8" r=".46"/>
<circle cx="36.8" cy="86.4" r=".46"/>
<circle cx="40.6" cy="78.7" r=".46"/>
<circle cx="35.6" cy="21.6" r=".46"/>
<circle cx="38.1" cy="19.1" r=".46"/>
<circle cx="107.9" cy="251.5" r=".46"/>
<circle cx="107.9" cy="254" r=".46"/>
<circle cx="107.9" cy="246.4" r=".46"/>
<circle cx="92.7" cy="226.1" r=".46"/>
<circle cx="92.7" cy="248.9" r=".46"/>
<circle cx="121.9" cy="254" r=".46"/>
<circle cx="92.7" cy="251.5" r=".46"/>
<circle cx="92.7" cy="254" r=".46"/>
<circle cx="92.7" cy="246.4" r=".46"/>
<circle cx="83.8" cy="152.4" r=".46"/>
<circle cx="72.4" cy="152.4" r=".46"/>
<circle cx="121.9" cy="221" r=".46"/>
<circle cx="121.9" cy="218.4" r=".46"/>
<circle cx="121.9" cy="223.5" r=".46"/>
<circle cx="121.9" cy="248.9" r=".46"/>
<circle cx="121.9" cy="251.5" r=".46"/>
<circle cx="121.9" cy="246.4" r=".46"/>
<circle cx="107.9" cy="248.9" r=".46"/>
<circle cx="121.9" cy="226.1" r=".46"/>
<circle cx="107.9" cy="218.4" r=".46"/>
</g>
<g font-size="2.8" fill="#0000c2">
<text x="54.8" y="126.1">Connectivity/GPIO</text>
<text x="93.7" y="268.3">Power Supply</text>
</g>
<text font-size="2.8" fill="#840000" x="301" y="277.9">Title: Festiwal Swiatla</text>
<g font-size="2.1" fill="#0000c2">
<text x="144.5" y="163.9">USB_C PSU</text>
<text x="38.5" y="178.1">BarrelJack PSU</text>
</g>
<g font-size="2.1" fill="#840000">
<text x="301" y="262.2">**Author**</text>
<text x="301" y="273.9">File: Connectors.kicad_sch</text>
<text x="301" y="271.2">Sheet: /Connectors/</text>
<text x="301" y="281.3">Size: A3</text>
<text x="323" y="281.3">Date: 2025-08-04</text>
<text x="386" y="281.3">Rev: V1.0</text>
<text x="301" y="284.1">KiCad E.D.A. 9.0.3</text>
<text x="386" y="284.1">Id: 4/5</text>
</g>
<g font-size="1.8" fill="#840000">
<text x="35" y="12">1</text>
<text x="85" y="12">2</text>
<text x="135" y="12">3</text>
<text x="185" y="12">4</text>
<text x="235" y="12">5</text>
<text x="285" y="12">6</text>
<text x="335" y="12">7</text>
<text x="385" y="12">8</text>
<text x="10.4" y="36">A</text>
<text x="408.4" y="36">A</text>
<text x="10.4" y="86">B</text>
<text x="408.4" y="86">B</text>
<text x="10.3" y="136">C</text>
<text x="408.3" y="136">C</text>
<text x="10.3" y="186">D</text>
<text x="408.3" y="186">D</text>
<text x="10.4" y="236">E</text>
<text x="408.4" y="236">E</text>
<text x="10.4" y="286">F</text>
<text x="35" y="287">1</text>
<text x="85" y="287">2</text>
<text x="135" y="287">3</text>
<text x="185" y="287">4</text>
<text x="235" y="287">5</text>
<text x="285" y="287">6</text>
<text x="335" y="287">7</text>
<text x="385" y="287">8</text>
<text x="408.4" y="286">F</text>
</g>
<g font-size="1.8" fill="#a90000">
<text x="47.1" y="18.8">1</text>
<text x="47.1" y="21.3">2</text>
<text x="47.1" y="34">1</text>
<text x="47.1" y="36.6">2</text>
<text x="47.1" y="39.1">3</text>
<text x="47.1" y="41.7">4</text>
<text x="273.2" y="46.7">2</text>
<text x="362.1" y="45.5">1</text>
<text x="273.2" y="49.3">1</text>
<text x="362.1" y="48">2</text>
<text x="273.2" y="77.2">1</text>
<text x="45.9" y="78.5">1</text>
<text x="45.9" y="81">2</text>
<text x="45.9" y="83.6">3</text>
<text x="103" y="78.5">1</text>
<text x="103" y="81">2</text>
<text x="103" y="83.6">3</text>
<text x="273.2" y="79.8">2</text>
<text x="45.9" y="86.1">4</text>
<text x="103" y="86.1">4</text>
<text x="45.9" y="93.7">1</text>
<text x="103" y="93.7">1</text>
<text x="45.9" y="96.3">2</text>
<text x="45.9" y="98.8">3</text>
<text x="45.9" y="101.3">4</text>
<text x="103" y="96.3">2</text>
<text x="103" y="98.8">3</text>
<text x="103" y="101.3">4</text>
<text x="148.7" y="149.6">1</text>
<text x="44" y="152.1">1</text>
<text x="148.7" y="152.1">2</text>
<text x="148.7" y="154.7">3</text>
<text x="44" y="157.2">2</text>
<text x="148.7" y="157.2">4</text>
<text x="37.8" y="162.4" transform="rotate(-90 37.8 162.4)">MP</text>
<text x="87.8" y="218.2">1</text>
<text x="87.8" y="220.7">2</text>
<text x="103" y="218.2">1</text>
<text x="103" y="220.7">2</text>
<text x="117" y="218.2">1</text>
<text x="117" y="220.7">2</text>
<text x="143.7" y="218.2">1</text>
<text x="143.7" y="220.7">2</text>
<text x="158.9" y="218.2">1</text>
<text x="158.9" y="220.7">2</text>
<text x="172.9" y="218.2">1</text>
<text x="172.9" y="220.7">2</text>
<text x="87.8" y="223.3">3</text>
<text x="87.8" y="225.8">4</text>
<text x="103" y="223.3">3</text>
<text x="103" y="225.8">4</text>
<text x="117" y="223.3">3</text>
<text x="117" y="225.8">4</text>
<text x="143.7" y="223.3">3</text>
<text x="143.7" y="225.8">4</text>
<text x="158.9" y="223.3">3</text>
<text x="158.9" y="225.8">4</text>
<text x="172.9" y="223.3">3</text>
<text x="172.9" y="225.8">4</text>
<text x="87.8" y="228.3">5</text>
<text x="103" y="228.3">5</text>
<text x="117" y="228.3">5</text>
<text x="143.7" y="228.3">5</text>
<text x="158.9" y="228.3">5</text>
<text x="172.9" y="228.3">5</text>
<text x="87.8" y="246.1">1</text>
<text x="87.8" y="248.7">2</text>
<text x="87.8" y="251.2">3</text>
<text x="103" y="246.1">1</text>
<text x="103" y="248.7">2</text>
<text x="103" y="251.2">3</text>
<text x="117" y="246.1">1</text>
<text x="117" y="248.7">2</text>
<text x="117" y="251.2">3</text>
<text x="87.8" y="253.7">4</text>
<text x="87.8" y="256.3">5</text>
<text x="103" y="253.7">4</text>
<text x="103" y="256.3">5</text>
<text x="117" y="253.7">4</text>
<text x="117" y="256.3">5</text>
</g>
<g font-size="1.8" fill="#006464">
<text x="53.3" y="20">J9</text>
<text x="53.3" y="22.6">Screw_Terminal_01x02</text>
<text x="45.7" y="30.2">+3V3</text>
<text x="333.2" y="35.3">+3V3</text>
<text x="53.3" y="37.8">J10</text>
<text x="53.3" y="40.4">Conn_01x04</text>
<text x="244.3" y="36.6">+3V3</text>
<text x="44.5" y="48">GND</text>
<text x="248.9" y="45.4">100k</text>
<text x="279.4" y="48">Screw_Terminal_01x02</text>
<text x="337.8" y="44.2">100k</text>
<text x="368.3" y="46.7">J41</text>
<text x="258.4" y="53.1">SW4</text>
<text x="279.4" y="50.5">J33</text>
<text x="347.3" y="51.8">SW5</text>
<text x="368.3" y="49.3">Screw_Terminal_01x02</text>
<text x="256.4" y="55.6">SW_Push</text>
<text x="345.3" y="54.3">SW_Push</text>
<text x="353.4" y="59.9">GND</text>
<text x="264.5" y="67.5">GND</text>
<text x="52.1" y="82.3">J7</text>
<text x="109.2" y="82.3">J15</text>
<text x="279.4" y="78.5">J34</text>
<text x="279.4" y="81">Screw_Terminal_01x02</text>
<text x="52.1" y="84.8">Screw_Terminal_01x04</text>
<text x="109.2" y="84.8">Screw_Terminal_01x04</text>
<text x="52.1" y="97.5">J8</text>
<text x="52.1" y="100.1">Conn_01x04</text>
<text x="109.2" y="97.5">J16</text>
<text x="109.2" y="100.1">Conn_01x04</text>
<text x="81.7" y="139.4">+12V</text>
<text x="195.2" y="139.4">+5V</text>
<text x="28" y="149.6">Barrel_Jack_MountingPin</text>
<text x="37.2" y="147">J6</text>
<text x="128.3" y="155.9">Conn_01x04_Socket</text>
<text x="141.9" y="153.4">J20</text>
<text x="188" y="158.5">C8</text>
<text x="188" y="161">100nF</text>
<text x="199.4" y="158.5">C9</text>
<text x="199.4" y="161">1uF</text>
<text x="74.9" y="162.3">C6</text>
<text x="74.9" y="164.8">100nF</text>
<text x="86.4" y="162.3">C7</text>
<text x="86.4" y="164.8">1uF</text>
<text x="157.8" y="167.9">GND</text>
<text x="179.4" y="167.9">GND</text>
<text x="190.8" y="167.9">GND</text>
<text x="47.3" y="170.4">GND</text>
<text x="66.4" y="171.7">GND</text>
<text x="77.8" y="171.7">GND</text>
<text x="95.2" y="214.4">+3V3</text>
<text x="110.5" y="214.4">+3V3</text>
<text x="124.5" y="214.4">+3V3</text>
<text x="136.4" y="215.1">Conn_01x05_Pin</text>
<text x="141.8" y="212.6">J19</text>
<text x="152.4" y="215.1">Conn_01x05_Pin</text>
<text x="157.8" y="212.6">J21</text>
<text x="167.4" y="215.4">Conn_01x05_Pin</text>
<text x="172.8" y="212.8">J22</text>
<text x="259.4" y="222.5">GND</text>
<text x="282.3" y="222.5">GND</text>
<text x="302.6" y="222.5">GND</text>
<text x="328" y="222.5">GND</text>
<text x="84.5" y="232.4">J11</text>
<text x="99.7" y="232.4">J13</text>
<text x="113.6" y="232.4">J17</text>
<text x="79" y="234.9">Conn_01x05_Pin</text>
<text x="91.1" y="238.5">+5V</text>
<text x="94.3" y="234.9">Conn_01x05_Pin Conn_01x05_Pin</text>
<text x="106.3" y="238.5">+5V</text>
<text x="120.3" y="238.5">+5V</text>
<text x="142.6" y="235.2">GND</text>
<text x="157.8" y="235.2">GND</text>
<text x="171.8" y="235.2">GND</text>
<text x="259.4" y="239">GND</text>
<text x="282.3" y="239">GND</text>
<text x="302.6" y="239">GND</text>
<text x="328" y="239">GND</text>
<text x="259.4" y="254.2">GND</text>
<text x="79" y="262.9">Conn_01x05_Pin</text>
<text x="84.4" y="260.3">J12</text>
<text x="94.3" y="262.9">Conn_01x05_Pin Conn_01x05_Pin</text>
<text x="99.7" y="260.3">J14</text>
<text x="113.6" y="260.3">J18</text>
<text x="259.4" y="270.7">GND</text>
</g>
<g font-size="1.8" fill="#989898">
<text x="192.6" y="213.8">J23</text>
<text x="207.9" y="213.8">J25</text>
<text x="223.1" y="213.8">J27</text>
<text x="250.2" y="214.4">Conn_01x01_Socket</text>
<text x="257" y="211.8">J29</text>
<text x="260.5" y="215.6">1</text>
<text x="273.1" y="214.4">Conn_01x01_Socket</text>
<text x="279.9" y="211.8">J35</text>
<text x="283.4" y="215.6">1</text>
<text x="293.4" y="214.4">Conn_01x01_Socket</text>
<text x="300.2" y="211.8">J37</text>
<text x="303.7" y="215.6">1</text>
<text x="318.8" y="214.4">Conn_01x01_Socket</text>
<text x="325.6" y="211.8">J39</text>
<text x="329.1" y="215.6">1</text>
<text x="187.2" y="216.4">Conn_01x05_Pin</text>
<text x="203.2" y="216.4">Conn_01x05_Pin Conn_01x05_Pin</text>
<text x="250.2" y="230.9">Conn_01x01_Socket</text>
<text x="257" y="228.3">J30</text>
<text x="260.5" y="232.2">1</text>
<text x="273.1" y="230.9">Conn_01x01_Socket</text>
<text x="279.9" y="228.3">J36</text>
<text x="283.4" y="232.2">1</text>
<text x="293.4" y="230.9">Conn_01x01_Socket</text>
<text x="300.2" y="228.3">J38</text>
<text x="303.7" y="232.2">1</text>
<text x="318.8" y="230.9">Conn_01x01_Socket</text>
<text x="325.6" y="228.3">J40</text>
<text x="329.1" y="232.2">1</text>
<text x="187.2" y="244.3">Conn_01x05_Pin</text>
<text x="192.6" y="241.8">J24</text>
<text x="202.5" y="244.3">Conn_01x05_Pin</text>
<text x="207.9" y="241.8">J26</text>
<text x="217.7" y="244.3">Conn_01x05_Pin</text>
<text x="223.1" y="241.8">J28</text>
<text x="257" y="243.6">J31</text>
<text x="250.2" y="246.1">Conn_01x01_Socket</text>
<text x="260.5" y="247.4">1</text>
<text x="250.2" y="262.6">Conn_01x01_Socket</text>
<text x="257" y="260.1">J32</text>
<text x="260.5" y="263.9">1</text>
</g>
<g font-size="1.8" fill="#aaa">
<text x="194.5" y="219.5">1</text>
<text x="194.5" y="222">2</text>
<text x="209.7" y="219.5">1</text>
<text x="209.7" y="222">2</text>
<text x="224.9" y="219.5">1</text>
<text x="224.9" y="222">2</text>
<text x="194.5" y="224.5">3</text>
<text x="194.5" y="227.1">4</text>
<text x="209.7" y="224.5">3</text>
<text x="209.7" y="227.1">4</text>
<text x="224.9" y="224.5">3</text>
<text x="224.9" y="227.1">4</text>
<text x="194.5" y="229.6">5</text>
<text x="209.7" y="229.6">5</text>
<text x="224.9" y="229.6">5</text>
<text x="194.5" y="247.4">1</text>
<text x="194.5" y="249.9">2</text>
<text x="209.7" y="247.4">1</text>
<text x="209.7" y="249.9">2</text>
<text x="224.9" y="247.4">1</text>
<text x="224.9" y="249.9">2</text>
<text x="194.5" y="252.5">3</text>
<text x="194.5" y="255">4</text>
<text x="194.5" y="257.6">5</text>
<text x="209.7" y="252.5">3</text>
<text x="209.7" y="255">4</text>
<text x="209.7" y="257.6">5</text>
<text x="224.9" y="252.5">3</text>
<text x="224.9" y="255">4</text>
<text x="224.9" y="257.6">5</text>
</g>
<g font-size="1.4" fill="#725600">
<text x="15.9" y="19.8">I2C_SDA</text>
<text x="16" y="22.4">I2C_SCL</text>
<text x="236.7" y="47.8">GPIO_IO16</text>
<text x="326.3" y="46.5">GPIO_IO4</text>
<text x="20.2" y="79.5">SPI_MOSI</text>
<text x="20.2" y="82.1">SPI_MISO</text>
<text x="76.3" y="82.1">MOD_MISO</text>
<text x="76.3" y="79.5">MOD_MOSI</text>
<text x="240.2" y="78.3">RXD0</text>
<text x="240.4" y="80.8">TXD0</text>
<text x="21" y="84.6">SPI_CLK</text>
<text x="21.8" y="87.1">SPI_CS</text>
<text x="77.2" y="84.6">MOD_CLK</text>
<text x="78" y="87.1">MOD_CS</text>
</g>
<g font-size="1.4" fill="#006464">
<text x="337.8" y="41.4">R20</text>
<text x="248.9" y="42.7">R19</text>
</g>
<text font-size="1.4" fill="#0000c2" x="22" y="181.9">Power Supply:https://kamami.pl/zasilacze-sieciowe/565047-zasilacz-impulsowy-12v2a-wtyk-dc-55x21-eu-5906623493562.html</text>
<text font-size=".5" fill="#840000" x="37" y="159.4">Mounting</text>
</svg>
